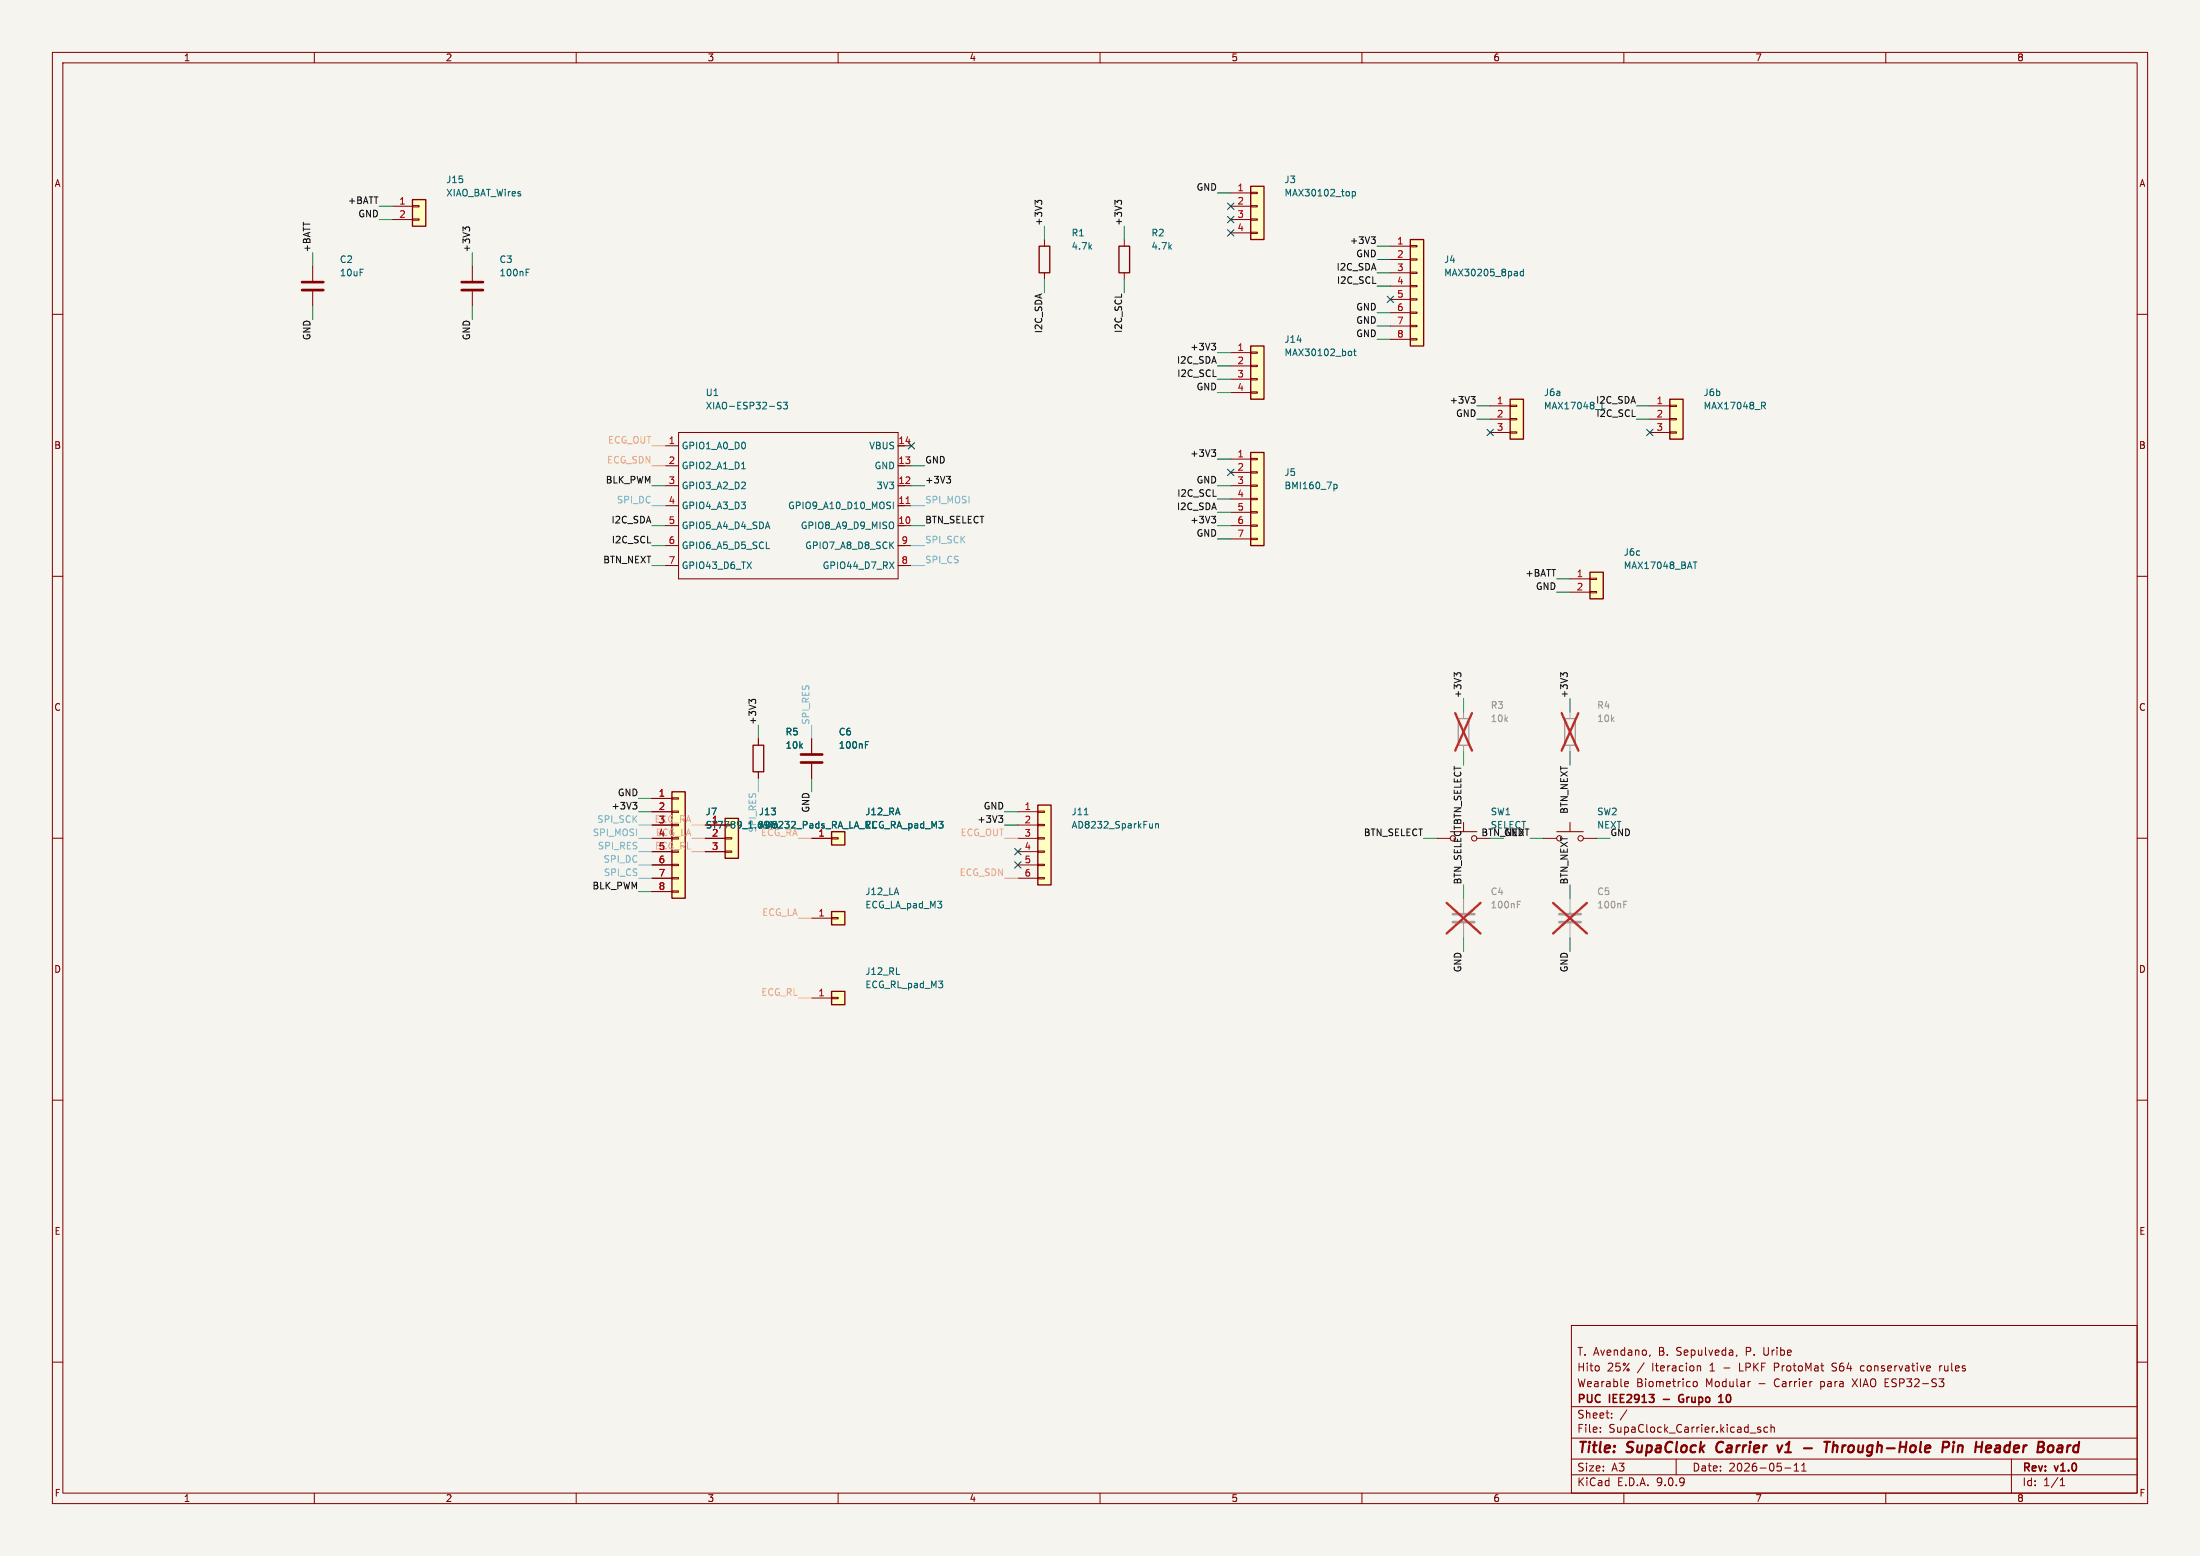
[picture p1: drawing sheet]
<svg xmlns="http://www.w3.org/2000/svg" width="420mm" height="297mm" viewBox="0 0 420 297" stroke-linecap="round" stroke-linejoin="round" font-family="sans-serif">
<path d="M0 0h420v297h-420z" fill="#f5f4ef" stroke="#f5f4ef" stroke-width=".19"/>
<g fill="none" stroke="#840000" stroke-width=".19">
<path d="M10 10h400v277h-400zM12 12h396v273h-396zM60 10v2M110 10v2M160 10v2M210 10v2M260 10v2M310 10v2M360 10v2M10 60h2M408 60h2M10 110h2"/>
<path d="M408 110h2M10 160h2M408 160h2M10 210h2M408 210h2M300 253h108v32h-108zM315 258.6l-.1 .3M331.6 258.6l-.2 .3M10 260h2M300 278.5h108M300 274.5h108M300 268.5h108"/>
<path d="M305.5 273.2v.2M305.5 272.5v.1M307.7 270.5v.2M307.7 269.8v.1M310.4 263.7l.4 .1 .1 .2-.7 .2M310.6 269.1l-1.3 1.9M310.8 264.6l-.4 .1M320 278.5v3M323.3 263.8l.2-.1 .4 .1 .1 .6-.1 .2-.4 .1-.2-.2zM324.1 260.8h.5l.1 .9M334.1 273.5h1.1M334.2 263.7l-.3 .1"/>
<path d="M336.1 272.5l-.4-.1-.2 .2 .1 .2 .5 .2v.3h-.6M337.4 272.5l-.4-.1-.3 .3 .2 .6h.5M338.1 272.5l.2-.1 .4 .1v.9M338.1 271.9v1.5M338.7 261h.6M339.3 260.2h-.6v1.5M342.5 279.7l.4-.4v1.5M343.9 279.7l.5-.4v1.5M349.7 261.6l.6 .1M350 260.2l-.3 .3 .1 .3 .2 .1M355.7 260.7l-.4 .1-.1 .2v.5l.5 .2M370.2 263.2h.9l-.5 .6"/>
<path d="M370.3 260.7v1M370.7 260.7l-.3 .1-.1 .2M370.8 263.8l.3 .2v.4l-.3 .3M384 278.5v6.5M408 260h2M60 285v2M110 285v2M160 285v2M210 285v2M260 285v2M300 281.5h108M310 285v2"/>
<path d="M340.7 280.2h1.2M342.5 280.8h.9M343.9 280.8h.9M360 285v2M393.3 283.6h.9M393.3 282.5l.4-.4v1.5"/>
</g>
<g fill="none" stroke="#840000" stroke-width=".4">
<path d="M327.9 275.5a1.27 1.27 0 0 0 0 1.6M339.3 275.9l.3 1.3 .7-1.3M344.4 276.4h1.5M348.3 275.2h1.1M348.8 275.2l-.2 2M350 276.1a.49 .49 0 0 1 .8 .1l-.1 1M350.1 275.2l-.3 2M370.9 276.3h.7a.55 .55 0 0 0 .5-.5 .55 .55 0 0 0-.3-.6h-.8l-.2 2M372.9 275.9l-.1 1.3M373 275.2v.2M373.9 275.9l-.2 1.3M374.2 275.9l-.3 .2"/>
<path d="M381.2 275.9l-.2 .1M381.6 276.4h-.5a.4 .4 0 0 0-.3 .4 .4 .4 0 0 0 .2 .4h.5M392.9 276h.8l-.1 1.2M393.7 276.3l-.7 .1a.4 .4 0 0 0-.3 .4 .4 .4 0 0 0 .3 .4l.6-.1"/>
</g>
<path d="M321.1 267h.3M321.2 266.2a.75 .75 0 0 0-.7 .7 .75 .75 0 0 0 .6 .8l.2-.1M328.1 267.7h.9" fill="none" stroke="#840000" stroke-width=".3"/>
<path d="M158.7 189.2h2.6v2.6h-2.6z" fill="#ffffc2"/>
<path d="M158.7 189.2h2.6v2.6h-2.6z" fill="none" stroke="#840000" stroke-width=".25"/>
<g fill="none" stroke="#840000" stroke-width=".19">
<path d="M59.7 50.8v2.8M59.7 55.6v2.8M276.9 158.8h5M297.2 158.8h5.1M299.7 157v1.8M274.3 160h2.6M281.9 160h2.6M294.6 160h2.6M302.3 160h2.5M154.9 190.5h3.8M158.7 190.4h1.3v.2h-1.3z"/>
<circle cx="277.4" cy="160" r=".51"/>
<circle cx="281.4" cy="160" r=".51"/>
<circle cx="297.7" cy="160" r=".51"/>
<circle cx="301.8" cy="160" r=".51"/>
</g>
<path d="M57.7 53.8h4M57.7 55.4h4" fill="none" stroke="#840000" stroke-width=".51"/>
<path d="M278.4 137.2h2v5h-2zM298.7 137.2h2v5h-2z" fill="none" stroke="#9c9b98" stroke-width=".25"/>
<path d="M279.4 135.9v1.3M299.7 135.9v1.3M279.4 142.2v1.3M299.7 142.2v1.3M279.4 171.5v2.7M279.4 176.3v2.8M299.7 171.5v2.7M299.7 176.3v2.8" fill="none" stroke="#9c9b98" stroke-width=".19"/>
<path d="M277.8 136.1l3.2 7.2M281 136.1l-3.2 7.2M298.1 136.1l3.2 7.2M301.3 136.1l-3.2 7.2M276.2 172.3l6.4 5.9M282.6 172.3l-6.4 5.9M296.5 172.3l6.5 5.9M303 172.3l-6.5 5.9" fill="none" stroke="#e12e31" stroke-width=".46"/>
<path d="M277.4 174.5h4M277.4 176h4M297.7 174.5h4.1M297.7 176h4.1" fill="none" stroke="#9c9b98" stroke-width=".51"/>
<path d="M289.7 172.6h.4M289.7 172h.6M310 172.6h.4M310 172h.6" fill="none" stroke="#939391" stroke-width=".19"/>
<path d="M198.1 153.7h2.6v15.2h-2.6z" fill="#ffffc2"/>
<path d="M198.1 153.7h2.6v15.2h-2.6z" fill="none" stroke="#840000" stroke-width=".25"/>
<path d="M194.3 154.9h3.8M194.3 157.5h3.8M198.1 154.8h1.3v.3h-1.3zM198.1 157.4h1.3v.2h-1.3zM198.1 159.9h1.3v.2h-1.3zM194.3 160h3.8M194.3 162.6h3.8M194.3 165.1h3.8M194.3 167.6h3.8M198.1 162.4h1.3v.3h-1.3zM198.1 165h1.3v.2h-1.3zM198.1 167.5h1.3v.3h-1.3z" fill="none" stroke="#840000" stroke-width=".19"/>
<path d="M207 155.5h.7M220.6 157.2v.9M220.6 157.3l.2-.1 .3 .1 .1 .8" fill="none" stroke="#006464" stroke-width=".19"/>
<path d="M288.3 76.2h2.5v7.6h-2.5z" fill="#ffffc2"/>
<path d="M288.3 76.2h2.5v7.6h-2.5z" fill="none" stroke="#840000" stroke-width=".25"/>
<path d="M284.5 77.5h3.8M288.3 77.3h1.3v.3h-1.3zM288.3 79.9h1.3v.2h-1.3zM284.5 80h3.8M284.5 82.6h3.8M288.3 82.4h1.3v.3h-1.3z" fill="none" stroke="#840000" stroke-width=".19"/>
<path d="M269.2 45.7h2.6v20.3h-2.6z" fill="#ffffc2"/>
<path d="M269.2 45.7h2.6v20.3h-2.6z" fill="none" stroke="#840000" stroke-width=".25"/>
<g fill="none" stroke="#840000" stroke-width=".19">
<path d="M265.4 47h3.8M265.4 49.5h3.8M265.4 52.1h3.8M265.4 54.6h3.8M265.4 57.2h3.8M265.4 59.7h3.8M269.2 46.9h1.3v.2h-1.3zM269.2 49.4h1.3v.3h-1.3zM269.2 51.9h1.3v.3h-1.3zM269.2 54.5h1.3v.2h-1.3zM269.2 57h1.3v.3h-1.3zM269.2 59.6h1.3v.2h-1.3z"/>
<path d="M265.4 62.2h3.8M265.4 64.8h3.8M269.2 62.1h1.3v.3h-1.3zM269.2 64.6h1.3v.3h-1.3z"/>
</g>
<path d="M290.8 51.4v1.2M290.8 51.9l-.3-.1-.3 .2 .1 .6h.5" fill="none" stroke="#006464" stroke-width=".19"/>
<path d="M318.8 76.2h2.5v7.6h-2.5z" fill="#ffffc2"/>
<path d="M318.8 76.2h2.5v7.6h-2.5z" fill="none" stroke="#840000" stroke-width=".25"/>
<path d="M315 77.5h3.8M318.8 77.3h1.2v.3h-1.2zM318.8 79.9h1.2v.2h-1.2zM315 80h3.8M315 82.6h3.8M318.8 82.4h1.2v.3h-1.2z" fill="none" stroke="#840000" stroke-width=".19"/>
<path d="M336.3 76.8h.5l.2 .2-.1 .4h-.6M336.6 77.4l.4 .6" fill="none" stroke="#006464" stroke-width=".19"/>
<path d="M303.5 109.2h2.6v5.1h-2.6z" fill="#ffffc2"/>
<path d="M303.5 109.2h2.6v5.1h-2.6z" fill="none" stroke="#840000" stroke-width=".25"/>
<path d="M299.7 110.5h3.8M299.7 113h3.8M303.5 110.4h1.3v.2h-1.3zM303.5 112.9h1.3v.3h-1.3z" fill="none" stroke="#840000" stroke-width=".19"/>
<path d="M323.2 107.3h.8" fill="none" stroke="#006464" stroke-width=".19"/>
<path d="M158.7 174h2.6v2.5h-2.6z" fill="#ffffc2"/>
<path d="M143.8 142.2h2v5.1h-2zM158.7 174h2.6v2.5h-2.6z" fill="none" stroke="#840000" stroke-width=".25"/>
<g fill="none" stroke="#840000" stroke-width=".19">
<path d="M127 85.1h2.5M127 88.9h2.5M127 92.7h2.5M127 96.5h2.5M129.5 82.6h41.9v27.9h-41.9zM171.4 85.1h2.6M171.4 88.9h2.6M171.4 92.7h2.6M171.4 96.5h2.6M127 104.1h2.5M127 108h2.5M127 100.3h2.5"/>
<path d="M171.4 104.1h2.6M171.4 108h2.6M171.4 100.3h2.6M144.8 141v1.2M144.8 147.3v1.3M154.9 141v2.8M154.9 145.8v2.8M154.9 175.3h3.8M158.7 175.1h1.3v.3h-1.3z"/>
</g>
<path d="M149.1 76.8h-.5l-.1 .1v.4l.5 .2 .1 .3-.2 .2h-.5M149.5 76.8h.8l-.4 .5 .4 .1v.5l-.2 .1-.6-.1M141.6 89.5h.7M170.5 95.8v1.3M146.3 104.7h.6M169.8 107.3l.9 1.2M170.7 107.3l-.9 1.2M165.2 142.2h.4M165.2 141.5h.6" fill="none" stroke="#006464" stroke-width=".19"/>
<path d="M173 96.1h.7" fill="none" stroke="#a90000" stroke-width=".19"/>
<path d="M152.9 144h4.1M152.9 145.5h4.1" fill="none" stroke="#840000" stroke-width=".51"/>
<path d="M128.3 151.1h2.5v20.4h-2.5z" fill="#ffffc2"/>
<path d="M128.3 151.1h2.5v20.4h-2.5z" fill="none" stroke="#840000" stroke-width=".25"/>
<g fill="none" stroke="#840000" stroke-width=".19">
<path d="M124.5 152.4h3.8M124.5 154.9h3.8M124.5 157.5h3.8M128.3 152.3h1.2v.2h-1.2zM128.3 154.8h1.2v.3h-1.2zM124.5 160h3.8M124.5 162.6h3.8M124.5 165.1h3.8M124.5 167.6h3.8M124.5 170.2h3.8M128.3 165h1.2v.2h-1.2zM128.3 167.5h1.2v.3h-1.2z"/>
<path d="M128.3 170.1h1.2v.2h-1.2z"/>
</g>
<path d="M138.4 156.2h2.6v7.6h-2.6z" fill="#ffffc2"/>
<path d="M138.4 156.2h2.6v7.6h-2.6z" fill="none" stroke="#840000" stroke-width=".25"/>
<path d="M134.6 157.5h3.8M138.4 159.9h1.3v.2h-1.3zM134.6 160h3.8M134.6 162.6h3.8M138.4 162.4h1.3v.3h-1.3z" fill="none" stroke="#840000" stroke-width=".19"/>
<path d="M158.7 158.8h2.6v2.5h-2.6z" fill="#ffffc2"/>
<path d="M198.4 47h2v5.1h-2zM158.7 158.8h2.6v2.5h-2.6z" fill="none" stroke="#840000" stroke-width=".25"/>
<path d="M199.4 45.7v1.3M199.4 52.1v1.2M158.7 159.9h1.3v.2h-1.3zM154.9 160h3.8" fill="none" stroke="#840000" stroke-width=".19"/>
<path d="M238.8 86.4h2.5v17.7h-2.5z" fill="#ffffc2"/>
<path d="M213.6 47h2v5.1h-2zM238.8 86.4h2.5v17.7h-2.5z" fill="none" stroke="#840000" stroke-width=".25"/>
<g fill="none" stroke="#840000" stroke-width=".19">
<path d="M214.6 45.7v1.3M214.6 52.1v1.2M234.9 87.6h3.9M234.9 90.2h3.9M234.9 92.7h3.9M234.9 95.3h3.9M234.9 97.8h3.9M238.8 87.5h1.2v.3h-1.2zM238.8 90h1.2v.3h-1.2zM238.8 92.6h1.2v.2h-1.2zM238.8 95.1h1.2v.3h-1.2zM238.8 97.7h1.2v.2h-1.2z"/>
<path d="M234.9 100.3h3.9M234.9 102.9h3.9M238.8 100.2h1.2v.3h-1.2zM238.8 102.7h1.2v.3h-1.2z"/>
</g>
<path d="M254.7 92.5l.3-.1 .3 .3-.2 .5h-.4" fill="none" stroke="#006464" stroke-width=".19"/>
<path d="M238.8 35.6h2.5v10.1h-2.5z" fill="#ffffc2"/>
<path d="M238.8 35.6h2.5v10.1h-2.5z" fill="none" stroke="#840000" stroke-width=".25"/>
<path d="M234.9 36.8h3.9M234.9 39.4h3.9M238.8 36.7h1.2v.3h-1.2zM238.8 39.2h1.2v.3h-1.2zM234.9 41.9h3.9M234.9 44.5h3.9M238.8 41.8h1.2v.2h-1.2zM238.8 44.3h1.2v.3h-1.2z" fill="none" stroke="#840000" stroke-width=".19"/>
<path d="M258.2 36.6v1.2M258.2 36.6h.3l.3 .2-.2 .5h-.4" fill="none" stroke="#006464" stroke-width=".19"/>
<path d="M238.8 66h2.5v10.2h-2.5z" fill="#ffffc2"/>
<path d="M238.8 66h2.5v10.2h-2.5z" fill="none" stroke="#840000" stroke-width=".25"/>
<path d="M234.9 67.3h3.9M234.9 69.9h3.9M234.9 72.4h3.9M234.9 74.9h3.9M238.8 67.2h1.2v.2h-1.2zM238.8 69.7h1.2v.3h-1.2zM238.8 72.3h1.2v.2h-1.2zM238.8 74.8h1.2v.3h-1.2z" fill="none" stroke="#840000" stroke-width=".19"/>
<path d="M257.8 67l.2 .3v.3l-.2 .3M258.4 67h.5M258.6 66.6v1.1l.3 .2" fill="none" stroke="#006464" stroke-width=".19"/>
<path d="M78.7 38.1h2.6v5.1h-2.6z" fill="#ffffc2"/>
<path d="M78.7 38.1h2.6v5.1h-2.6z" fill="none" stroke="#840000" stroke-width=".25"/>
<g fill="none" stroke="#840000" stroke-width=".19">
<path d="M74.9 39.4h3.8M78.7 39.2h1.3v.3h-1.3zM74.9 41.9h3.8M78.7 41.8h1.3v.2h-1.3zM90.2 50.8v2.8M90.2 55.6v2.8M124.5 152.4h3.8M124.5 154.9h3.8M124.5 157.5h3.8M134.6 157.5h3.8M144.8 141v1.2M144.8 147.3v1.3"/>
<path d="M154.9 141v2.8M154.9 145.8v2.8M124.5 160h3.8M124.5 162.6h3.8M124.5 165.1h3.8M124.5 167.6h3.8M124.5 170.2h3.8M134.6 160h3.8M134.6 162.6h3.8M154.9 160h3.8"/>
</g>
<path d="M88.1 53.8h4.1M88.1 55.4h4.1" fill="none" stroke="#840000" stroke-width=".51"/>
<path d="M100.4 52h.5M100.4 51.4h.6M165.2 142.2h.4M165.2 141.5h.6" fill="none" stroke="#006464" stroke-width=".19"/>
<g fill="none" stroke="#0f0f0f" stroke-width=".19">
<path d="M198.1 38.7l-.5-.5v.8M198.1 38.5l.2-.3h.3l.3 .3M213.3 38.5l.3-.3h.3l.2 .3M213.3 38.7l-.5-.5v.8M88.9 43.7l-.5-.4v.8M88.9 43.6l.2-.3h.3l.3 .3M261.8 45.2h.7l-.4 .5M262.3 45.7l.2 .2v.3l-.2 .3M231.3 65.5h.8l-.5 .5M231.8 66l.3 .3v.3l-.3 .2M280.8 75.7h.8l-.4 .5M281.4 76.2l.2 .2v.3l-.2 .3"/>
<path d="M180.7 90.9h.8l-.5 .5M181.2 91.4l.3 .3v.3l-.3 .2M231.3 98.5h.8l-.5 .5M231.3 85.8h.8l-.5 .5M231.8 86.3l.3 .3v.3l-.3 .2M231.8 99l.3 .3v.3l-.3 .2M143.5 133.9l-.5-.4v.8M143.5 133.7l.2-.2h.3l.3 .2M278.1 128.8l-.5-.4v.8M278.1 128.7l.2-.3h.3l.3 .3M298.4 128.7l.3-.3h.3l.2 .3M298.4 128.8l-.5-.4v.8"/>
<path d="M120.8 153.2h.8l-.4 .4M121.3 153.6l.3 .3v.3l-.3 .2M190.6 155.7h.8l-.4 .5M191.2 156.2l.2 .2v.3l-.2 .3"/>
</g>
<path d="M124.5 96.5h2.5M174 96.5h2.5M174 104.1h2.5M174 108h2.5M154.9 138.4v2.6M121.9 157.5h2.6M144.8 148.6v2.5M121.9 162.6h2.6M121.9 160h2.6M121.9 165.1h2.6M121.9 167.6h2.6" fill="none" stroke="#6eb2ff" stroke-width=".19"/>
<path d="M124.5 85.1h2.5M124.5 88.9h2.5M132.1 157.5h2.5M132.1 160h2.5M132.1 162.6h2.5M152.4 160h2.5M152.4 175.3h2.5M191.8 160h2.5M191.8 167.6h2.5M152.4 190.5h2.5" fill="none" stroke="#ffb26e" stroke-width=".19"/>
<g fill="none" stroke="#009600" stroke-width=".19">
<path d="M72.4 39.4h2.5M232.4 36.8h2.5M59.7 48.3v2.5M59.7 58.4v2.6M72.4 41.9h2.5M90.2 48.3v2.5M90.2 58.4v2.6M199.4 43.2v2.5M199.4 53.3v2.6M214.6 43.2v2.5M214.6 53.3v2.6M262.9 59.7h2.5"/>
<path d="M262.9 54.6h2.5M262.9 52.1h2.5M262.9 49.5h2.5M262.9 47h2.5M232.4 69.9h2.5M232.4 72.4h2.5M232.4 74.9h2.5M232.4 67.3h2.5M262.9 62.2h2.5M262.9 64.8h2.5M281.9 77.5h2.6M312.4 77.5h2.6"/>
<path d="M124.5 92.7h2.5M174 92.7h2.5M174 88.9h2.5M232.4 92.7h2.5M232.4 95.3h2.5M232.4 97.8h2.5M232.4 87.6h2.5M281.9 80h2.6M312.4 80h2.6M124.5 100.3h2.5M124.5 108h2.5M124.5 104.1h2.5"/>
<path d="M174 100.3h2.5M232.4 100.3h2.5M232.4 102.9h2.5M297.2 113h2.5M297.2 110.5h2.5M144.8 138.4v2.6M279.4 133.4v2.5M299.7 133.4v2.5M121.9 154.9h2.6M121.9 152.4h2.6M154.9 148.6v2.5M191.8 154.9h2.5"/>
<path d="M191.8 157.5h2.5M279.4 143.5v2.6M299.7 143.5v2.6M121.9 170.2h2.6M271.8 160h2.5M279.4 168.9v2.6M279.4 179.1v2.5M292.1 160h2.5M299.7 168.9v2.6M299.7 179.1v2.5M304.8 160h2.5"/>
</g>
<g fill="none" stroke="#000084" stroke-width=".19">
<path d="M234.3 38.8l1.3 1.2M235.6 38.8l-1.3 1.2M234.3 41.3l1.3 1.2M234.3 43.8l1.3 1.3M235.6 41.3l-1.3 1.2M235.6 43.8l-1.3 1.3M264.8 56.5l1.2 1.3M266 56.5l-1.2 1.3M173.4 84.5l1.2 1.2M174.6 84.5l-1.2 1.2M234.3 89.6l1.3 1.2M235.6 89.6l-1.3 1.2"/>
<path d="M283.9 81.9l1.2 1.3M285.1 81.9l-1.2 1.3M314.4 81.9l1.2 1.3M315.6 81.9l-1.2 1.3M193.7 164.5l1.2 1.2M193.7 162l1.2 1.2M194.9 164.5l-1.2 1.2M194.9 162l-1.2 1.2"/>
</g>
<g font-size="2.8" fill="#840000">
<text x="301" y="277.9">Title:</text>
<text x="310.6" y="277.9">SupaClock</text>
<text x="328.5" y="277.9">Carrier</text>
<text x="341" y="277.9">v1</text>
<text x="351.6" y="277.9">Through-Hole</text>
<text x="374.8" y="277.9">Pin</text>
<text x="381.9" y="277.9">Header</text>
<text x="394.6" y="277.9">Board</text>
</g>
<g font-size="2.1" fill="#840000">
<text x="301" y="262">Hito</text>
<text x="301" y="259">T. Avendano,</text>
<text x="306.8" y="262">25%</text>
<text x="312.7" y="262">/</text>
<text x="315.5" y="262">Iteracion</text>
<text x="316.7" y="259">B.</text>
<text x="320.2" y="259">Sepulveda,</text>
<text x="326.7" y="262">1</text>
<text x="329.4" y="262">-</text>
<text x="332.6" y="262">LPKF</text>
<text x="333.5" y="259">P.</text>
<text x="337.1" y="259">Uribe</text>
<text x="339.4" y="262">ProtoMat</text>
<text x="350.6" y="262">S64</text>
<text x="356.2" y="262">conservative</text>
<text x="371.4" y="262">rules</text>
<text x="301" y="268.2">PUC</text>
<text x="301" y="265">Wearable</text>
<text x="307.3" y="268.2">IEE2913</text>
<text x="312.4" y="265">Biometrico</text>
<text x="318.2" y="268.2">-</text>
<text x="321.8" y="268.2">Grupo</text>
<text x="325.7" y="265">Modular</text>
<text x="330" y="268.2">10</text>
<text x="335.8" y="265">-</text>
<text x="339" y="265">Carrier</text>
<text x="347.9" y="265">para</text>
<text x="354.2" y="265">XIAO ESP32-S3</text>
<text x="301" y="273.7">File:</text>
<text x="301" y="271">Sheet:</text>
<text x="307.1" y="273.7">SupaClock_Carrier.kicad_sch</text>
<text x="301" y="281.1">Size:</text>
<text x="307.6" y="281.1">A3</text>
<text x="323" y="281.1">Date:</text>
<text x="330" y="281.1">2026-05-11</text>
<text x="386" y="281.3">Rev:</text>
<text x="392.4" y="281.3">v1.0</text>
<text x="301" y="283.9">KiCad</text>
<text x="308.7" y="283.9">E.D.A.</text>
<text x="316.3" y="283.9">9.0.9</text>
<text x="386" y="283.9">Id:</text>
<text x="390.1" y="283.9">1/1</text>
</g>
<g font-size="1.8" fill="#840000">
<text x="35" y="11.9">1</text>
<text x="85" y="11.9">2</text>
<text x="135" y="11.9">3</text>
<text x="185" y="11.9">4</text>
<text x="235" y="11.9">5</text>
<text x="285" y="11.9">6</text>
<text x="335" y="11.9">7</text>
<text x="385" y="11.9">8</text>
<text x="10.3" y="35.9">A</text>
<text x="408.3" y="35.9">A</text>
<text x="10.3" y="85.9">B</text>
<text x="408.2" y="85.9">B</text>
<text x="10.3" y="135.9">C</text>
<text x="408.2" y="135.9">C</text>
<text x="10.3" y="185.9">D</text>
<text x="408.2" y="185.9">D</text>
<text x="10.3" y="235.9">E</text>
<text x="408.3" y="235.9">E</text>
<text x="10.3" y="285.9">F</text>
<text x="35" y="286.9">1</text>
<text x="85" y="286.9">2</text>
<text x="135" y="286.9">3</text>
<text x="185" y="286.9">4</text>
<text x="235" y="286.9">5</text>
<text x="285" y="286.9">6</text>
<text x="335" y="286.9">7</text>
<text x="385" y="286.9">8</text>
<text x="408.3" y="285.9">F</text>
</g>
<g font-size="1.8" fill="#006464">
<text x="85.1" y="35.2">J15</text>
<text x="245.1" y="35.2">J3</text>
<text x="85.1" y="37.7">XIAO_BAT_Wires</text>
<text x="245.1" y="37.7">MAX30102_top</text>
<text x="204.5" y="45.3">R1</text>
<text x="204.5" y="47.9">4.7k</text>
<text x="219.7" y="45.3">R2</text>
<text x="219.7" y="47.9">4.7k</text>
<text x="64.8" y="50.4">C2</text>
<text x="64.8" y="52.9">10uF</text>
<text x="95.3" y="50.4">C3</text>
<text x="95.3" y="52.9">100nF</text>
<text x="275.6" y="50.4">J4</text>
<text x="275.6" y="52.9">MAX30205_8pad</text>
<text x="245.1" y="65.6">J14</text>
<text x="245.1" y="68.2">MAX30102_bot</text>
<text x="134.6" y="75.8">U1</text>
<text x="294.6" y="75.8">J6a</text>
<text x="325.1" y="75.8">J6b</text>
<text x="134.6" y="78.3">XIAO-ESP32-S3</text>
<text x="294.6" y="78.3">MAX17048_L</text>
<text x="325.1" y="78.3">MAX17048_R</text>
<text x="130" y="86">GPIO1_A0_D0</text>
<text x="130" y="89.8">GPIO2_A1_D1</text>
<text x="165.8" y="86">VBUS</text>
<text x="166.9" y="89.8">GND</text>
<text x="130" y="93.6">GPIO3_A2_D2</text>
<text x="167.2" y="93.6">3V3</text>
<text x="245.1" y="91">J5</text>
<text x="245.1" y="93.6">BMI160_7p</text>
<text x="130" y="97.4">GPIO4_A3_D3</text>
<text x="130" y="101.2">GPIO5_A4_D4_SDA</text>
<text x="150.4" y="97.4">GPIO9_A10_D10_MOSI</text>
<text x="152.8" y="101.2">GPIO8_A9_D9_MISO</text>
<text x="130" y="105">GPIO6_A5_D5_SCL</text>
<text x="153.6" y="105">GPIO7_A8_D8_SCK</text>
<text x="309.9" y="106.3">J6c</text>
<text x="130" y="108.8">GPIO43_D6_TX</text>
<text x="157" y="108.8">GPIO44_D7_RX</text>
<text x="309.9" y="108.8">MAX17048_BAT</text>
<text x="149.9" y="140.6">R5</text>
<text x="149.9" y="143.1">10k</text>
<text x="160" y="140.6">C6</text>
<text x="160" y="143.1">100nF</text>
<text x="134.6" y="155.8">J7</text>
<text x="144.8" y="155.8">J13</text>
<text x="165.1" y="155.8">J12_RA</text>
<text x="204.5" y="155.8">J11</text>
<text x="284.5" y="155.8">SW1</text>
<text x="304.8" y="155.8">SW2</text>
<text x="134.6" y="158.3">ST7789_1.69in</text>
<text x="144.4" y="159" transform="rotate(-90 144.4 159)">SPI_RES</text>
<text x="144.8" y="158.3">AD8232_Pads_RA_LA_RL</text>
<text x="145.2" y="159.7">ECG_RA</text>
<text x="165.1" y="158.3">ECG_RA_pad_M3</text>
<text x="204.5" y="158.3">AD8232_SparkFun</text>
<text x="304.8" y="158.3">NEXT</text>
<text x="165.1" y="171">J12_LA</text>
<text x="165.1" y="173.6">ECG_LA_pad_M3</text>
<text x="165.1" y="186.3">J12_RL</text>
<text x="165.1" y="188.8">ECG_RL_pad_M3</text>
</g>
<g font-size="1.8" fill="#0f0f0f">
<text x="66.3" y="39">+BATT</text>
<text x="68.3" y="41.6">GND</text>
<text x="228.3" y="36.5">GND</text>
<text x="199" y="43.2" transform="rotate(-90 199 43.2)">+3V3</text>
<text x="214.3" y="43.2" transform="rotate(-90 214.3 43.2)">+3V3</text>
<text x="257.6" y="46.6">+3V3</text>
<text x="59.3" y="48.3" transform="rotate(-90 59.3 48.3)">+BATT</text>
<text x="89.8" y="48.3" transform="rotate(-90 89.8 48.3)">+3V3</text>
<text x="255.1" y="51.7">I2C_SDA</text>
<text x="258.8" y="49.2">GND</text>
<text x="255.1" y="54.3">I2C_SCL</text>
<text x="258.8" y="59.3">GND</text>
<text x="59.3" y="65" transform="rotate(-90 59.3 65)">GND</text>
<text x="89.8" y="65" transform="rotate(-90 89.8 65)">GND</text>
<text x="199" y="63.7" transform="rotate(-90 199 63.7)">I2C_SDA</text>
<text x="214.3" y="63.6" transform="rotate(-90 214.3 63.6)">I2C_SCL</text>
<text x="258.8" y="61.9">GND</text>
<text x="258.8" y="64.4">GND</text>
<text x="224.6" y="69.5">I2C_SDA</text>
<text x="227.1" y="67">+3V3</text>
<text x="224.6" y="72">I2C_SCL</text>
<text x="228.3" y="74.6">GND</text>
<text x="276.7" y="77.1">+3V3</text>
<text x="304.6" y="77.1">I2C_SDA</text>
<text x="277.9" y="79.7">GND</text>
<text x="304.7" y="79.7">I2C_SCL</text>
<text x="176.5" y="88.6">GND</text>
<text x="227.1" y="87.3">+3V3</text>
<text x="115.5" y="92.4">BLK_PWM</text>
<text x="176.5" y="92.4">+3V3</text>
<text x="224.6" y="94.9">I2C_SCL</text>
<text x="228.3" y="92.4">GND</text>
<text x="116.6" y="100">I2C_SDA</text>
<text x="176.5" y="100">BTN_SELECT</text>
<text x="224.6" y="97.4">I2C_SDA</text>
<text x="227.1" y="100">+3V3</text>
<text x="115.1" y="107.6">BTN_NEXT</text>
<text x="116.7" y="103.8">I2C_SCL</text>
<text x="228.3" y="102.5">GND</text>
<text x="291.1" y="110.1">+BATT</text>
<text x="293.1" y="112.7">GND</text>
<text x="279.1" y="133.3" transform="rotate(-90 279.1 133.3)">+3V3</text>
<text x="299.4" y="133.3" transform="rotate(-90 299.4 133.3)">+3V3</text>
<text x="144.4" y="138.4" transform="rotate(-90 144.4 138.4)">+3V3</text>
<text x="116.6" y="154.6">+3V3</text>
<text x="117.8" y="152.1">GND</text>
<text x="154.6" y="155.2" transform="rotate(-90 154.6 155.2)">GND</text>
<text x="187.7" y="154.6">GND</text>
<text x="299.4" y="155.4" transform="rotate(-90 299.4 155.4)">BTN_NEXT</text>
<text x="186.5" y="157.1">+3V3</text>
<text x="260.3" y="159.7">BTN_SELECT</text>
<text x="284.5" y="158.3">SELECT</text>
<text x="287" y="159.7">GND</text>
<text x="307.3" y="159.7">GND</text>
<text x="113" y="169.8">BLK_PWM</text>
<text x="279.1" y="168.9" transform="rotate(-90 279.1 168.9)">BTN_SELECTBTN_SELECT</text>
<text x="299.4" y="168.9" transform="rotate(-90 299.4 168.9)">BTN_NEXT</text>
<text x="279.1" y="185.7" transform="rotate(-90 279.1 185.7)">GND</text>
<text x="299.4" y="185.7" transform="rotate(-90 299.4 185.7)">GND</text>
</g>
<g font-size="1.8" fill="#a90000">
<text x="76.1" y="39.1">1</text>
<text x="76.1" y="41.7">2</text>
<text x="236.1" y="36.6">1</text>
<text x="236.1" y="39.1">2</text>
<text x="236.1" y="41.7">3</text>
<text x="236.1" y="44.2">4</text>
<text x="266.6" y="46.7">1</text>
<text x="266.6" y="49.3">2</text>
<text x="266.6" y="51.8">3</text>
<text x="266.6" y="54.4">4</text>
<text x="266.6" y="56.9">5</text>
<text x="266.6" y="59.4">6</text>
<text x="266.6" y="62">7</text>
<text x="266.6" y="64.5">8</text>
<text x="236.1" y="67.1">1</text>
<text x="236.1" y="69.6">2</text>
<text x="236.1" y="72.1">3</text>
<text x="236.1" y="74.7">4</text>
<text x="285.7" y="77.2">1</text>
<text x="316.2" y="77.2">1</text>
<text x="285.7" y="79.8">2</text>
<text x="285.7" y="82.3">3</text>
<text x="316.2" y="79.8">2</text>
<text x="316.2" y="82.3">3</text>
<text x="127.6" y="84.8">1</text>
<text x="127.6" y="88.6">2</text>
<text x="171.4" y="84.8">14</text>
<text x="171.4" y="88.6">13</text>
<text x="236.1" y="87.4">1</text>
<text x="236.1" y="89.9">2</text>
<text x="127.6" y="92.5">3</text>
<text x="171.4" y="92.5">12</text>
<text x="236.1" y="92.5">3</text>
<text x="236.1" y="95">4</text>
<text x="127.6" y="96.3">4</text>
<text x="127.6" y="100.1">5</text>
<text x="171.4" y="96.3">11</text>
<text x="171.4" y="100.1">10</text>
<text x="236.1" y="97.5">5</text>
<text x="236.1" y="100.1">6</text>
<text x="127.6" y="103.9">6</text>
<text x="127.6" y="107.7">7</text>
<text x="172" y="103.9">9</text>
<text x="172" y="107.7">8</text>
<text x="236.1" y="102.6">7</text>
<text x="300.9" y="110.2">1</text>
<text x="300.9" y="112.8">2</text>
<text x="125.7" y="152.1">1</text>
<text x="125.7" y="154.7">2</text>
<text x="195.5" y="154.7">1</text>
<text x="125.7" y="157.2">3</text>
<text x="125.7" y="159.8">4</text>
<text x="135.8" y="157.2">1</text>
<text x="135.8" y="159.8">2</text>
<text x="156.1" y="159.8">1</text>
<text x="195.5" y="157.2">2</text>
<text x="195.5" y="159.8">3</text>
<text x="125.7" y="162.3">5</text>
<text x="125.7" y="164.8">6</text>
<text x="125.7" y="167.4">7</text>
<text x="135.8" y="162.3">3</text>
<text x="195.5" y="162.3">4</text>
<text x="195.5" y="164.8">5</text>
<text x="195.5" y="167.4">6</text>
<text x="125.7" y="169.9">8</text>
<text x="156.1" y="175">1</text>
<text x="156.1" y="190.2">1</text>
</g>
<g font-size="1.8" fill="#ffb26e">
<text x="115.8" y="88.6">ECG_SDN</text>
<text x="116" y="84.7">ECG_OUT</text>
<text x="124.9" y="157.1">ECG_RA</text>
<text x="125.1" y="159.7">ECG_LA</text>
<text x="183.3" y="159.7">ECG_OUT</text>
<text x="124.9" y="162.2">ECG_RL</text>
<text x="183.1" y="167.3">ECG_SDN</text>
<text x="145.4" y="174.9">ECG_LA</text>
<text x="145.2" y="190.2">ECG_RL</text>
</g>
<g font-size="1.8" fill="#6eb2ff">
<text x="117.7" y="96.2">SPI_DC</text>
<text x="176.5" y="96.2">SPI_MOSI</text>
<text x="176.5" y="103.8">SPI_SCK</text>
<text x="176.5" y="107.6">SPI_CS</text>
<text x="154.6" y="138.4" transform="rotate(-90 154.6 138.4)">SPI_RES</text>
<text x="113.1" y="159.7">SPI_MOSI</text>
<text x="113.9" y="157.1">SPI_SCK</text>
<text x="114" y="162.2">SPI_RES</text>
<text x="115.1" y="164.8">SPI_DC</text>
<text x="115.2" y="167.3">SPI_CS</text>
</g>
<g font-size="1.8" fill="#939391">
<text x="284.5" y="135.5">R3</text>
<text x="304.8" y="135.5">R4</text>
<text x="284.5" y="138">10k</text>
<text x="304.8" y="138">10k</text>
<text x="284.5" y="171">C4</text>
<text x="284.5" y="173.6">100nF</text>
<text x="304.8" y="171">C5</text>
<text x="304.8" y="173.6">100nF</text>
</g>
<text font-size="1.8" fill="#009600" x="282.7" y="159.7">BTN_NEXT</text>
</svg>
